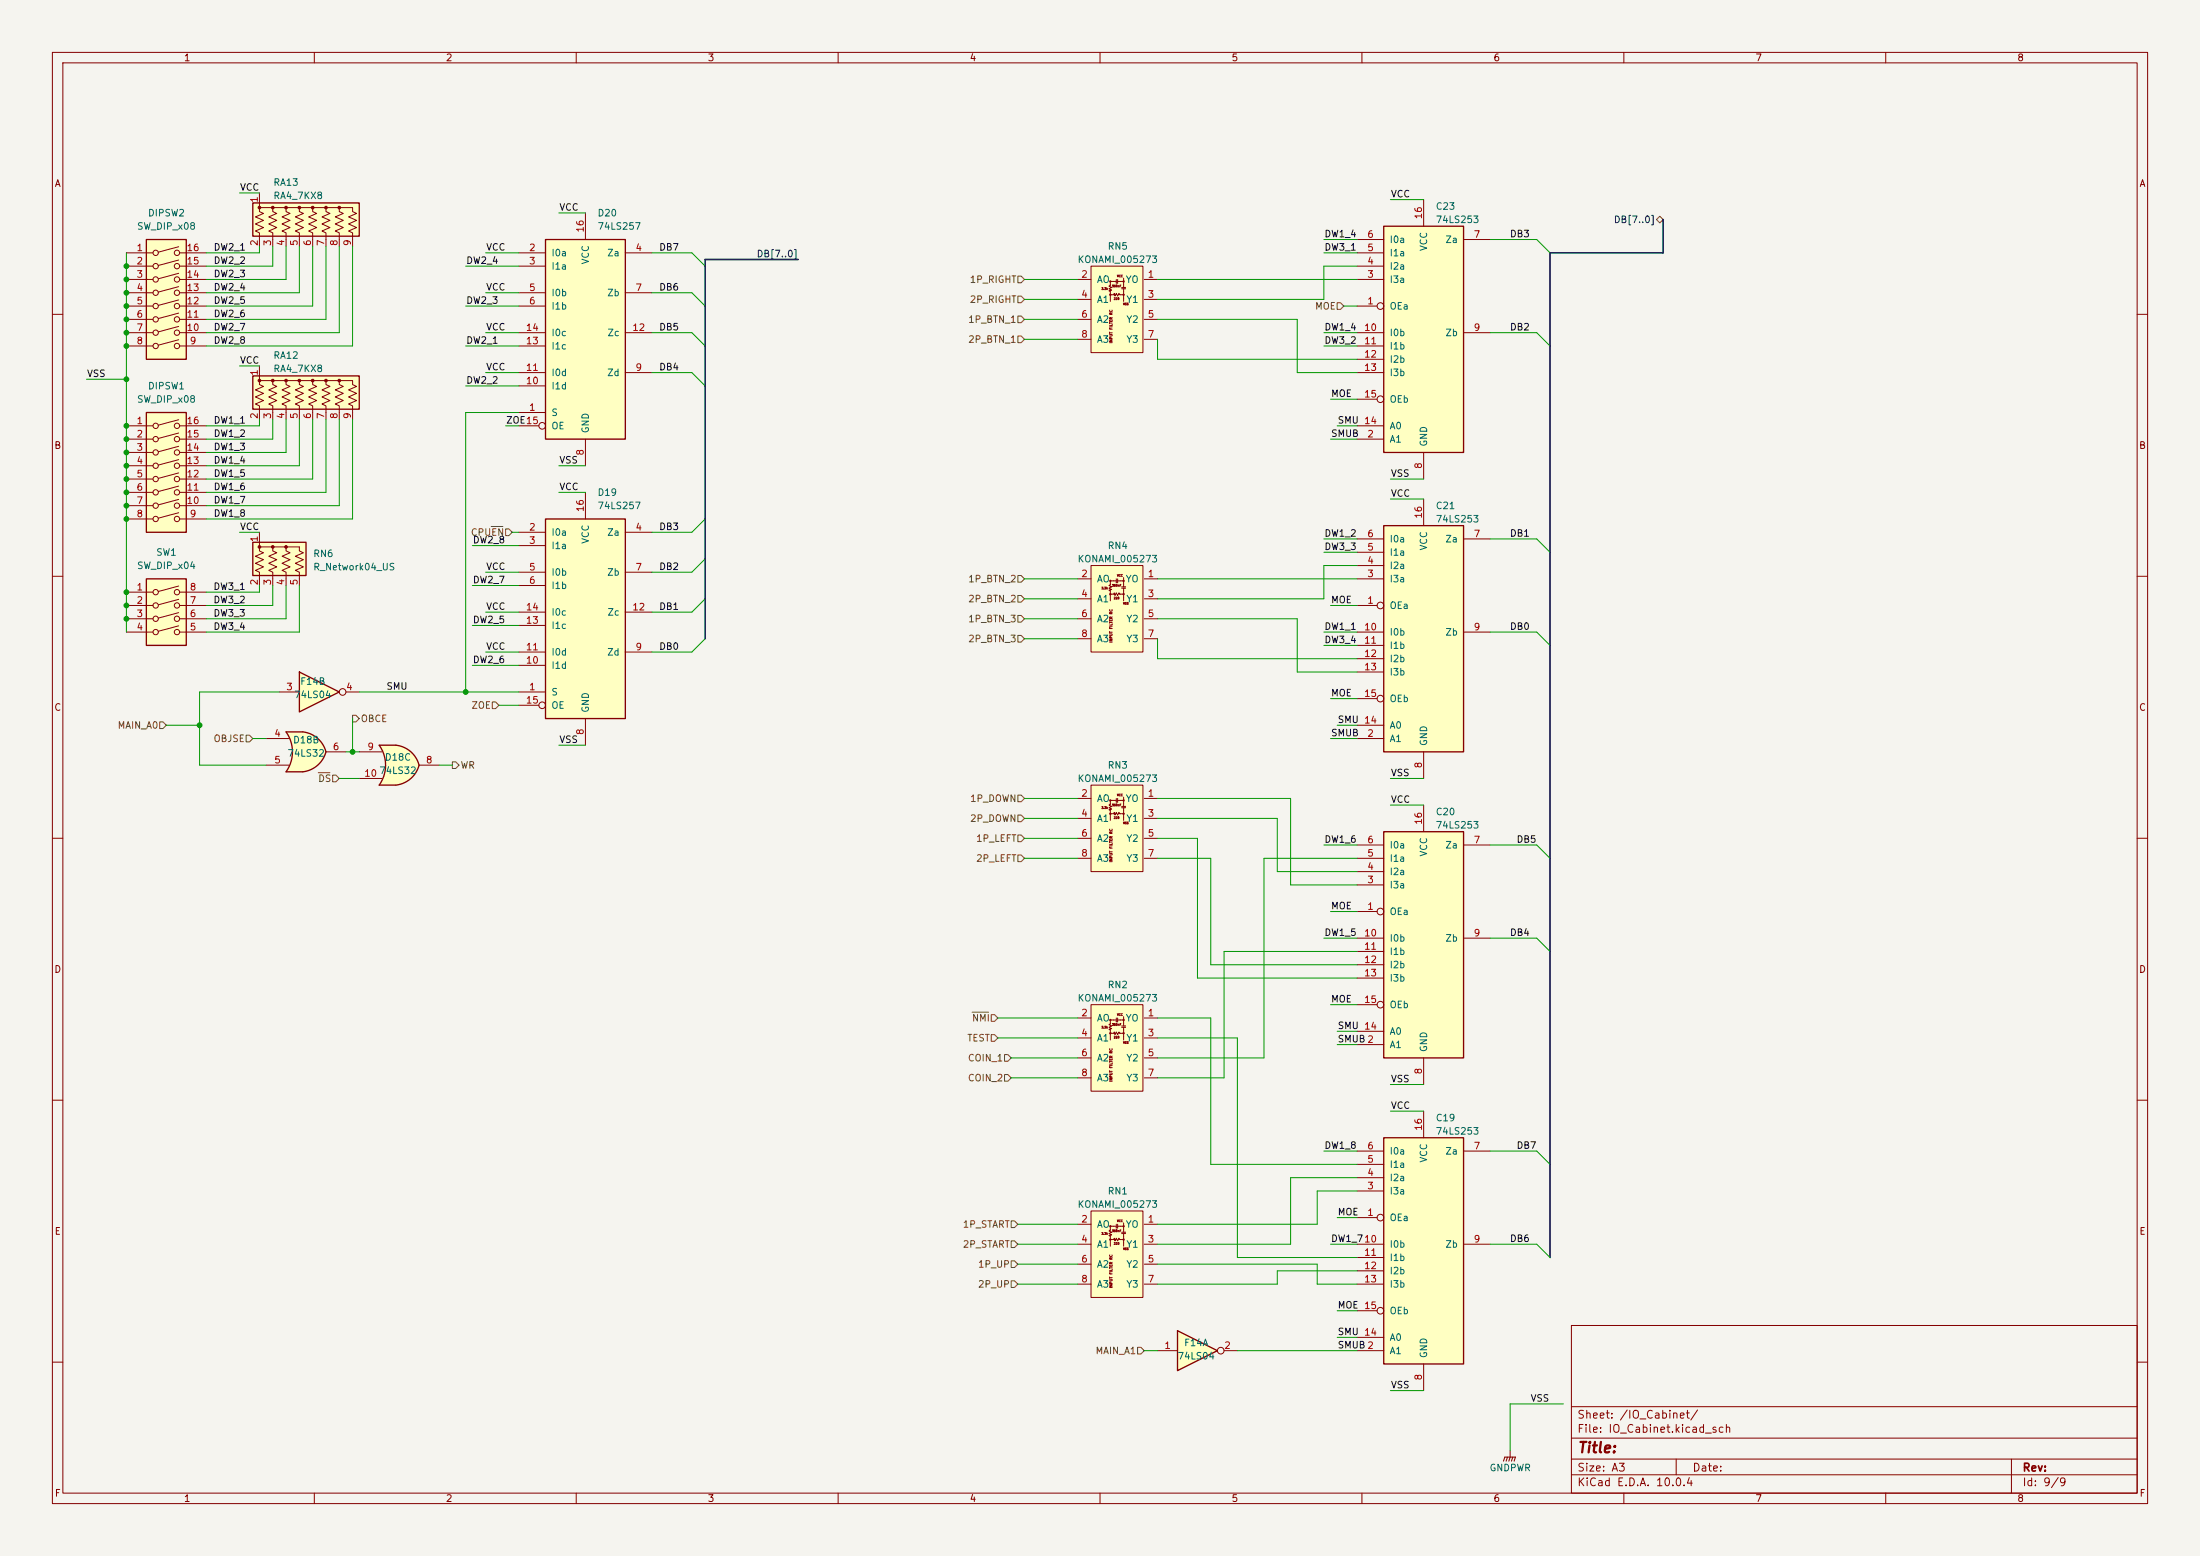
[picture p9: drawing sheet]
<svg xmlns="http://www.w3.org/2000/svg" width="420mm" height="297mm" viewBox="0 0 420 297" stroke-linecap="round" stroke-linejoin="round" font-family="sans-serif">
<path d="M0 0h420v297h-420z" fill="#f5f4ef" stroke="#f5f4ef" stroke-width=".19"/>
<g fill="none" stroke="#840000" stroke-width=".19">
<path d="M10 10h400v277h-400zM12 12h396v273h-396zM60 10v2M110 10v2M160 10v2M210 10v2M260 10v2M310 10v2M360 10v2M10 60h2M408 60h2M10 110h2"/>
<path d="M408 110h2M10 160h2M408 160h2M10 210h2M408 210h2M300 253h108v32h-108zM10 260h2M300 278.5h108M300 274.5h108M300 268.5h108M320 278.5v3M384 278.5v6.5"/>
<path d="M408 260h2M60 285v2M110 285v2M160 285v2M210 285v2M260 285v2M300 281.5h108M310 285v2M360 285v2"/>
</g>
<path d="M208.3 50.8h9.9v16.5h-9.9z" fill="#ffffc2"/>
<g fill="none" stroke="#840000" stroke-width=".19">
<path d="M205.7 53.3h2.6M205.7 57.2h2.6M208.3 50.8h9.9v16.5h-9.9zM212 56.3h.6l.1-.3 .2 .5 .2-.5 .3 .5 .2-.5 .1 .3h.8M213.1 53.7h-1.1v.8l-.3 .1 .5 .3-.5 .2 .5 .3-.5 .1 .3 .1v1.9M213.1 53.3v.8M213.4 53.7h1.1M213.4 53.3v.8M214.1 54.9h.8M214.1 55.1h.8M214.5 53.1v1.8M214.5 55.1v2.4"/>
<path d="M218.4 53.3h2.6M218.4 57.2h2.6M205.7 61h2.6M205.7 64.8h2.6M218.4 61h2.6M218.4 64.8h2.6"/>
<circle cx="212" cy="53.7" r=".13"/>
<circle cx="212" cy="56.3" r=".13"/>
<circle cx="214.5" cy="56.3" r=".13"/>
<circle cx="214.5" cy="53.7" r=".13"/>
</g>
<path d="M104.1 99.1h15.3v38.1h-15.3z" fill="#ffffc2"/>
<path d="M104.1 99.1h15.3v38.1h-15.3z" fill="none" stroke="#840000" stroke-width=".25"/>
<g fill="none" stroke="#840000" stroke-width=".19">
<path d="M111.8 94v5.1M99.1 101.6h5M99.1 104.1h5M99.1 109.2h5M99.1 111.8h5M99.1 116.8h5M99.1 119.4h5M119.4 101.6h5.1M119.4 109.2h5.1M119.4 116.8h5.1M99.1 132.1h5M99.1 124.5h5"/>
<path d="M99.1 127h5M99.1 134.6h3.8M111.8 137.2v5M119.4 124.5h5.1"/>
<circle cx="103.5" cy="134.6" r=".63"/>
</g>
<path d="M72.4 142.2h3.2M72.4 149.9h3.2" fill="none" stroke="#ffffc2" stroke-width=".19"/>
<g fill="#ffffc2" stroke="#ffffc2" stroke-width=".19">
<path d="M75 144.7l5 1.4a5.2 5.2 0 0 1-4.4 3.8z"/>
<path d="M75.6 142.2a5.1 5.1 0 0 1 4.4 3.9l-5 1.2z"/>
</g>
<path d="M72.4 142.2h3.2v7.7h-3.2a6.7 6.7 0 0 0 0-7.7z" fill="#ffffc2"/>
<path d="M75.6 142.2h-3.2a6.6 6.6 0 0 1 0 7.7h3.2M75.6 142.2a5.2 5.2 0 0 1 4.4 3.9 5.2 5.2 0 0 1-4.4 3.8" fill="none" stroke="#840000" stroke-width=".25"/>
<path d="M68.6 143.5h4.3M68.6 148.6h4.3M80 146.1h3.8" fill="none" stroke="#840000" stroke-width=".19"/>
<path d="M104.1 45.7h15.3v38.1h-15.3z" fill="#ffffc2"/>
<path d="M104.1 45.7h15.3v38.1h-15.3z" fill="none" stroke="#840000" stroke-width=".25"/>
<g fill="none" stroke="#840000" stroke-width=".19">
<path d="M99.1 48.3h5M99.1 50.8h5M99.1 55.9h5M99.1 58.4h5M111.8 40.6v5.1M119.4 48.3h5.1M119.4 55.9h5.1M99.1 78.7h5M99.1 71.1h5M99.1 73.7h5M99.1 63.5h5M99.1 66h5"/>
<path d="M119.4 71.1h5.1M119.4 63.5h5.1M99.1 81.3h3.8M111.8 83.8v5.1"/>
<circle cx="103.5" cy="81.3" r=".63"/>
</g>
<path d="M48.3 38.7h20.3v6.4h-20.3z" fill="#ffffc2"/>
<path d="M48.3 38.7h20.3v6.4h-20.3z" fill="none" stroke="#840000" stroke-width=".25"/>
<g fill="#840000" stroke="#840000" stroke-width=".19">
<circle cx="49.5" cy="39.6" r=".25"/>
<circle cx="52.1" cy="39.6" r=".25"/>
<circle cx="54.6" cy="39.6" r=".25"/>
<circle cx="57.1" cy="39.6" r=".25"/>
<circle cx="59.7" cy="39.6" r=".25"/>
<circle cx="62.2" cy="39.6" r=".25"/>
<circle cx="64.8" cy="39.6" r=".25"/>
</g>
<path d="M49.5 36.8v2.6M52.1 39.6v.8l.7 .3-1.5 .7 1.5 .7-1.5 .6 1.5 .7-1.5 .7 .8 .4v2.5M54.6 39.6v.8l.8 .3-1.6 .7 1.6 .7-1.6 .6 1.6 .7-1.6 .7 .8 .4v2.5M57.1 39.6v.8l.8 .3-1.5 .7 1.5 .7-1.5 .6 1.5 .7-1.5 .7 .7 .4v2.5M59.7 39.6v.8l.8 .3-1.6 .7 1.6 .7-1.6 .6 1.6 .7-1.6 .7 .8 .4v2.5M62.2 39.6v.8l.8 .3-1.5 .7 1.5 .7-1.5 .6 1.5 .7-1.5 .7 .7 .4v2.5M64.8 39.6v.8l.7 .3-1.5 .7 1.5 .7-1.5 .6 1.5 .7-1.5 .7 .8 .4v2.5M49.5 47v-2.5l-.7-.4 1.5-.7-1.5-.7 1.5-.6-1.5-.7 1.5-.7-.8-.3v-.8h17.8v.8l.8 .3-1.6 .7 1.6 .7-1.6 .6 1.6 .7-1.6 .7 .8 .4v2.5" fill="none" stroke="#840000" stroke-width=".19"/>
<path d="M208.3 191.8h9.9v16.5h-9.9z" fill="#ffffc2"/>
<g fill="none" stroke="#840000" stroke-width=".19">
<path d="M205.7 194.3h2.6M205.7 198.1h2.6M208.3 191.8h9.9v16.5h-9.9zM212 197.2h.6l.1-.2 .2 .5 .2-.5 .3 .5 .2-.5 .1 .2h.8M213.1 194.7h-1.1v.8l-.3 .1 .5 .2-.5 .3 .5 .2-.5 .2 .3 .1v1.9M213.1 194.3v.8M213.4 194.7h1.1M213.4 194.3v.8M214.1 195.8h.8M214.1 196.1h.8M214.5 194.1v1.7M214.5 196.1v2.4"/>
<path d="M218.4 194.3h2.6M218.4 198.1h2.6M205.7 201.9h2.6M205.7 205.7h2.6M218.4 201.9h2.6M218.4 205.7h2.6"/>
<circle cx="212" cy="197.2" r=".13"/>
<circle cx="212" cy="194.7" r=".13"/>
<circle cx="214.5" cy="194.7" r=".13"/>
<circle cx="214.5" cy="197.2" r=".13"/>
</g>
<path d="M208.3 231.1h9.9v16.5h-9.9z" fill="#ffffc2"/>
<g fill="none" stroke="#840000" stroke-width=".19">
<path d="M205.7 233.7h2.6M205.7 237.5h2.6M208.3 231.1h9.9v16.5h-9.9zM212 236.6h.6l.1-.3 .2 .6 .2-.6 .3 .6 .2-.6 .1 .3h.8M213.1 234.1h-1.1v.7l-.3 .1 .5 .3-.5 .3 .5 .2-.5 .1 .3 .2v1.9M213.1 233.7v.7M213.4 234.1h1.1M213.4 233.7v.7M214.1 235.2h.8M214.1 235.5h.8M214.5 233.4v1.8M214.5 235.5v2.4"/>
<path d="M218.4 233.7h2.6M218.4 237.5h2.6M205.7 241.3h2.6M205.7 245.1h2.6M218.4 241.3h2.6M218.4 245.1h2.6"/>
<circle cx="212" cy="236.6" r=".13"/>
<circle cx="212" cy="234.1" r=".13"/>
<circle cx="214.5" cy="236.6" r=".13"/>
<circle cx="214.5" cy="234.1" r=".13"/>
</g>
<path d="M48.3 71.8h20.3v6.3h-20.3z" fill="#ffffc2"/>
<path d="M48.3 71.8h20.3v6.3h-20.3z" fill="none" stroke="#840000" stroke-width=".25"/>
<g fill="#840000" stroke="#840000" stroke-width=".19">
<circle cx="49.5" cy="72.6" r=".25"/>
<circle cx="52.1" cy="72.6" r=".25"/>
<circle cx="54.6" cy="72.6" r=".25"/>
<circle cx="57.1" cy="72.6" r=".25"/>
<circle cx="59.7" cy="72.6" r=".25"/>
<circle cx="62.2" cy="72.6" r=".25"/>
<circle cx="64.8" cy="72.6" r=".25"/>
</g>
<path d="M49.5 69.9v2.5M52.1 72.6v.8l.7 .4-1.5 .6 1.5 .7-1.5 .7 1.5 .7-1.5 .6 .8 .4v2.5M54.6 72.6v.8l.8 .4-1.6 .6 1.6 .7-1.6 .7 1.6 .7-1.6 .6 .8 .4v2.5M57.1 72.6v.8l.8 .4-1.5 .6 1.5 .7-1.5 .7 1.5 .7-1.5 .6 .7 .4v2.5M59.7 72.6v.8l.8 .4-1.6 .6 1.6 .7-1.6 .7 1.6 .7-1.6 .6 .8 .4v2.5M62.2 72.6v.8l.8 .4-1.5 .6 1.5 .7-1.5 .7 1.5 .7-1.5 .6 .7 .4v2.5M64.8 72.6v.8l.7 .4-1.5 .6 1.5 .7-1.5 .7 1.5 .7-1.5 .6 .8 .4v2.5M49.5 80v-2.5l-.7-.4 1.5-.6-1.5-.7 1.5-.7-1.5-.7 1.5-.6-.8-.4v-.8h17.8v.8l.8 .4-1.6 .6 1.6 .7-1.6 .7 1.6 .7-1.6 .6 .8 .4v2.5" fill="none" stroke="#840000" stroke-width=".19"/>
<path d="M27.9 78.7h7.7v22.9h-7.7z" fill="#ffffc2"/>
<g fill="none" stroke="#840000" stroke-width=".19">
<path d="M24.1 81.3h5.1M24.1 83.8h5.1M24.1 86.4h5.1M24.1 88.9h5.1M24.1 91.4h5.1M24.1 94h5.1M24.1 96.5h5.1M24.1 99.1h5.1M34.1 80.1l-3.9 1.1M34.1 82.7l-3.9 1M34.1 85.2l-3.9 1M34.1 87.7l-3.9 1.1"/>
<path d="M34.1 90.3l-3.9 1M34.1 92.8l-3.9 1M34.1 95.3l-3.9 1.1M34.1 97.9l-3.9 1M34.3 81.3h5.1M34.3 83.8h5.1M34.3 86.4h5.1M34.3 88.9h5.1M34.3 91.4h5.1M34.3 94h5.1M34.3 96.5h5.1M34.3 99.1h5.1"/>
<circle cx="29.7" cy="94" r=".51"/>
<circle cx="29.7" cy="86.4" r=".51"/>
<circle cx="29.7" cy="96.5" r=".51"/>
<circle cx="29.7" cy="81.3" r=".51"/>
<circle cx="29.7" cy="91.4" r=".51"/>
<circle cx="29.7" cy="83.8" r=".51"/>
<circle cx="29.7" cy="99.1" r=".51"/>
<circle cx="29.7" cy="88.9" r=".51"/>
<circle cx="33.8" cy="88.9" r=".51"/>
<circle cx="33.8" cy="86.4" r=".51"/>
<circle cx="33.8" cy="96.5" r=".51"/>
<circle cx="33.8" cy="94" r=".51"/>
<circle cx="33.8" cy="81.3" r=".51"/>
<circle cx="33.8" cy="83.8" r=".51"/>
<circle cx="33.8" cy="91.4" r=".51"/>
<circle cx="33.8" cy="99.1" r=".51"/>
</g>
<path d="M27.9 78.7h7.7v22.9h-7.7z" fill="none" stroke="#840000" stroke-width=".25"/>
<path d="M48.3 103.5h10.1v6.4h-10.1z" fill="#ffffc2"/>
<path d="M48.3 103.5h10.1v6.4h-10.1z" fill="none" stroke="#840000" stroke-width=".25"/>
<g fill="#840000" stroke="#840000" stroke-width=".19">
<circle cx="49.5" cy="104.4" r=".25"/>
<circle cx="52.1" cy="104.4" r=".25"/>
<circle cx="54.6" cy="104.4" r=".25"/>
</g>
<path d="M49.5 111.8v-2.6l-.7-.3 1.5-.7-1.5-.7 1.5-.7-1.5-.6 1.5-.7-.8-.3v-.8h7.6v.8l.8 .3-1.5 .7 1.5 .6-1.5 .7 1.5 .7-1.5 .7 .7 .3v2.6M49.5 101.6v2.5M52.1 104.4v.8l.7 .3-1.5 .7 1.5 .6-1.5 .7 1.5 .7-1.5 .7 .8 .3v2.6M54.6 104.4v.8l.8 .3-1.6 .7 1.6 .6-1.6 .7 1.6 .7-1.6 .7 .8 .3v2.6" fill="none" stroke="#840000" stroke-width=".19"/>
<path d="M264.2 158.8h15.2v43.1h-15.2z" fill="#ffffc2"/>
<path d="M264.2 158.8h15.2v43.1h-15.2z" fill="none" stroke="#840000" stroke-width=".25"/>
<g fill="none" stroke="#840000" stroke-width=".19">
<path d="M271.8 153.7v5.1M259.1 174h3.8M259.1 168.9h5.1M259.1 166.4h5.1M259.1 163.8h5.1M259.1 161.3h5.1M259.1 179.1h5.1M279.4 161.3h5.1M279.4 179.1h5.1M259.1 199.4h5.1M259.1 181.6h5.1M259.1 184.2h5.1"/>
<path d="M259.1 186.7h5.1M259.1 196.9h5.1M259.1 191.8h3.8M271.8 201.9v5.1"/>
<circle cx="263.5" cy="174" r=".63"/>
<circle cx="263.5" cy="191.8" r=".63"/>
</g>
<path d="M224.8 254l7.6 3.8-7.6 3.8z" fill="#ffffc2"/>
<path d="M224.8 254l7.6 3.8-7.6 3.8z" fill="none" stroke="#840000" stroke-width=".25"/>
<g fill="none" stroke="#840000" stroke-width=".19">
<path d="M221 257.8h3.8M233.7 257.8h2.5"/>
<circle cx="233" cy="257.8" r=".63"/>
</g>
<path d="M27.9 110.5h7.7v12.7h-7.7z" fill="#ffffc2"/>
<g fill="none" stroke="#840000" stroke-width=".19">
<path d="M24.1 113h5.1M24.1 115.6h5.1M24.1 118.1h5.1M34.1 111.9l-3.9 1M34.1 114.4l-3.9 1M34.1 116.9l-3.9 1.1M34.1 119.5l-3.9 1M34.3 113h5.1M34.3 115.6h5.1M34.3 118.1h5.1M24.1 120.7h5.1M34.3 120.7h5.1"/>
<circle cx="29.7" cy="115.6" r=".51"/>
<circle cx="29.7" cy="113" r=".51"/>
<circle cx="29.7" cy="118.1" r=".51"/>
<circle cx="33.8" cy="115.6" r=".51"/>
<circle cx="33.8" cy="118.1" r=".51"/>
<circle cx="33.8" cy="113" r=".51"/>
<circle cx="29.7" cy="120.7" r=".51"/>
<circle cx="33.8" cy="120.7" r=".51"/>
</g>
<path d="M27.9 110.5h7.7v12.7h-7.7z" fill="none" stroke="#840000" stroke-width=".25"/>
<path d="M264.2 100.3h15.2v43.2h-15.2z" fill="#ffffc2"/>
<path d="M264.2 100.3h15.2v43.2h-15.2z" fill="none" stroke="#840000" stroke-width=".25"/>
<g fill="none" stroke="#840000" stroke-width=".19">
<path d="M271.8 95.3v5M259.1 115.6h3.8M259.1 110.5h5.1M259.1 108h5.1M259.1 105.4h5.1M259.1 102.9h5.1M279.4 102.9h5.1M259.1 120.7h5.1M259.1 123.2h5.1M259.1 125.7h5.1M259.1 128.3h5.1M259.1 138.4h5.1"/>
<path d="M259.1 133.4h3.8M279.4 120.7h5.1M259.1 141h5.1M271.8 143.5v5.1"/>
<circle cx="263.5" cy="115.6" r=".63"/>
<circle cx="263.5" cy="133.3" r=".63"/>
</g>
<path d="M57.1 128.3l7.7 3.8-7.7 3.8z" fill="#ffffc2"/>
<path d="M57.1 128.3l7.7 3.8-7.7 3.8z" fill="none" stroke="#840000" stroke-width=".25"/>
<g fill="none" stroke="#840000" stroke-width=".19">
<path d="M53.3 132.1h3.8M66 132.1h2.6"/>
<circle cx="65.4" cy="132.1" r=".63"/>
</g>
<path d="M54.6 139.7h3.2M54.6 147.3h3.2" fill="none" stroke="#ffffc2" stroke-width=".19"/>
<g fill="#ffffc2" stroke="#ffffc2" stroke-width=".19">
<path d="M57.2 142.2l5 1.3a5.2 5.2 0 0 1-4.4 3.8z"/>
<path d="M57.8 139.7a5.1 5.1 0 0 1 4.4 3.8l-4.9 1.3z"/>
</g>
<path d="M54.6 139.7h3.2v7.6h-3.2a6.7 6.7 0 0 0 0-7.6z" fill="#ffffc2"/>
<path d="M54.6 139.7h3.2a5.1 5.1 0 0 1 4.4 3.8 5.2 5.2 0 0 1-4.4 3.8h-3.2a6.6 6.6 0 0 0 0-7.6z" fill="none" stroke="#840000" stroke-width=".25"/>
<path d="M50.8 141h4.3M50.8 146.1h4.3M62.2 143.5h3.8" fill="none" stroke="#840000" stroke-width=".19"/>
<path d="M27.9 45.7h7.7v22.9h-7.7z" fill="#ffffc2"/>
<g fill="none" stroke="#840000" stroke-width=".19">
<path d="M24.1 48.3h5.1M24.1 50.8h5.1M24.1 53.3h5.1M24.1 55.9h5.1M24.1 58.4h5.1M34.1 47.1l-3.9 1M34.1 49.6l-3.9 1.1M34.1 52.2l-3.9 1M34.1 54.7l-3.9 1.1M34.1 57.3l-3.9 1M34.1 59.8l-3.9 1M34.3 48.3h5.1"/>
<path d="M34.3 50.8h5.1M34.3 53.3h5.1M34.3 55.9h5.1M34.3 58.4h5.1M24.1 61h5.1M24.1 63.5h5.1M24.1 66h5.1M34.1 62.3l-3.9 1M34.1 64.8l-3.9 1.1M34.3 61h5.1M34.3 63.5h5.1M34.3 66h5.1"/>
<circle cx="29.7" cy="50.8" r=".51"/>
<circle cx="29.7" cy="55.9" r=".51"/>
<circle cx="29.7" cy="48.3" r=".51"/>
<circle cx="29.7" cy="53.3" r=".51"/>
<circle cx="29.7" cy="58.4" r=".51"/>
<circle cx="33.8" cy="50.8" r=".51"/>
<circle cx="33.8" cy="48.3" r=".51"/>
<circle cx="33.8" cy="53.3" r=".51"/>
<circle cx="33.8" cy="58.4" r=".51"/>
<circle cx="33.8" cy="55.9" r=".51"/>
<circle cx="29.7" cy="66" r=".51"/>
<circle cx="29.7" cy="63.5" r=".51"/>
<circle cx="29.7" cy="61" r=".51"/>
<circle cx="33.8" cy="63.5" r=".51"/>
<circle cx="33.8" cy="61" r=".51"/>
<circle cx="33.8" cy="66" r=".51"/>
</g>
<path d="M27.9 45.7h7.7v22.9h-7.7z" fill="none" stroke="#840000" stroke-width=".25"/>
<path d="M264.2 43.2h15.2v43.2h-15.2z" fill="#ffffc2"/>
<path d="M264.2 43.2h15.2v43.2h-15.2z" fill="none" stroke="#840000" stroke-width=".25"/>
<g fill="none" stroke="#840000" stroke-width=".19">
<path d="M271.8 38.1v5.1M259.1 58.4h3.8M259.1 53.3h5.1M259.1 50.8h5.1M259.1 48.3h5.1M259.1 45.7h5.1M279.4 45.7h5.1M259.1 63.5h5.1M259.1 66h5.1M259.1 68.6h5.1M259.1 71.1h5.1M259.1 76.2h3.8"/>
<path d="M279.4 63.5h5.1M259.1 83.8h5.1M259.1 81.3h5.1M271.8 86.4v5"/>
<circle cx="263.5" cy="58.4" r=".63"/>
<circle cx="263.5" cy="76.2" r=".63"/>
</g>
<path d="M264.2 217.2h15.2v43.1h-15.2z" fill="#ffffc2"/>
<path d="M264.2 217.2h15.2v43.1h-15.2z" fill="none" stroke="#840000" stroke-width=".25"/>
<g fill="none" stroke="#840000" stroke-width=".19">
<path d="M259.1 219.7h5.1M271.8 212.1v5.1M279.4 219.7h5.1M259.1 232.4h3.8M259.1 227.3h5.1M259.1 224.8h5.1M259.1 222.2h5.1M259.1 237.5h5.1M279.4 237.5h5.1M259.1 257.8h5.1M259.1 240h5.1M259.1 242.6h5.1"/>
<path d="M259.1 245.1h5.1M259.1 255.3h5.1M259.1 250.2h3.8M271.8 260.3v5.1M288.3 276.9v1.2"/>
<circle cx="263.5" cy="232.4" r=".63"/>
<circle cx="263.5" cy="250.2" r=".63"/>
</g>
<path d="M287 278.9l.3-.8h2l-.2 .8M287.8 278.1l-.3 .8M288.3 278.1l-.3 .8M288.8 278.1l-.3 .8" fill="none" stroke="#840000" stroke-width=".2"/>
<path d="M208.3 149.9h9.9v16.5h-9.9z" fill="#ffffc2"/>
<g fill="none" stroke="#840000" stroke-width=".19">
<path d="M205.7 152.4h2.6M205.7 156.2h2.6M208.3 149.9h9.9v16.5h-9.9zM212 155.3h.6l.1-.2 .2 .5 .2-.5 .3 .5 .2-.5 .1 .2h.8M213.1 152.8h-1.1v.7l-.3 .2 .5 .2-.5 .3 .5 .2-.5 .2 .3 .1v1.9M213.1 152.4v.8M213.4 152.8h1.1M213.4 152.4v.8M214.1 153.9h.8M214.1 154.2h.8M214.5 152.1v1.8M214.5 154.2v2.4"/>
<path d="M218.4 152.4h2.6M218.4 156.2h2.6M205.7 160h2.6M205.7 163.8h2.6M218.4 160h2.6M218.4 163.8h2.6"/>
<circle cx="212" cy="155.3" r=".13"/>
<circle cx="212" cy="152.8" r=".13"/>
<circle cx="214.5" cy="155.3" r=".13"/>
<circle cx="214.5" cy="152.8" r=".13"/>
</g>
<path d="M208.3 108h9.9v16.5h-9.9z" fill="#ffffc2"/>
<g fill="none" stroke="#840000" stroke-width=".19">
<path d="M205.7 110.5h2.6M205.7 114.3h2.6M205.7 118.1h2.6M208.3 108h9.9v16.5h-9.9zM212 113.4h.6l.1-.2 .2 .5 .2-.5 .3 .5 .2-.5 .1 .2h.8M213.1 110.9h-1.1v.7l-.3 .2 .5 .2-.5 .3 .5 .2-.5 .1 .3 .2v1.9M213.1 110.5v.8M213.4 110.9h1.1M213.4 110.5v.8M214.1 112h.8M214.1 112.3h.8M214.5 110.2v1.8"/>
<path d="M214.5 112.3v2.4M218.4 110.5h2.6M218.4 114.3h2.6M218.4 118.1h2.6M205.7 121.9h2.6M218.4 121.9h2.6"/>
<circle cx="212" cy="110.9" r=".13"/>
<circle cx="212" cy="113.4" r=".13"/>
<circle cx="214.5" cy="110.9" r=".13"/>
<circle cx="214.5" cy="113.4" r=".13"/>
</g>
<g fill="none" stroke="#725600" stroke-width=".19">
<path d="M194.3 52.7h.6l.7 .6-.7 .7h-.6zM194.3 56.5h.6l.7 .7-.7 .6h-.6zM255.3 57.8h.6l.6 .6-.6 .7h-.6zM316.2 41.9l.7-.6 .6 .6-.6 .6zM194.3 60.3h.6l.7 .7-.7 .6h-.6zM194.3 64.1h.6l.7 .7-.7 .6h-.6zM93.8 100.5h2.2M96.5 101h.7l.6 .6-.6 .6h-.7zM194.3 109.9h.6l.7 .6-.7 .6h-.6zM194.3 117.5h.6l.7 .6-.7 .6h-.6zM194.3 113.7h.6l.7 .6-.7 .6h-.6zM30.5 137.8h.6l.6 .6-.6 .7h-.6z"/>
<path d="M67.3 136.5h.6l.7 .7-.7 .6h-.6zM94 134h.6l.6 .6-.6 .7h-.6zM194.3 121.3h.6l.7 .6-.7 .7h-.6zM47 140.3h.6l.7 .7-.7 .6h-.6zM60.8 147.5h2.2M63.5 148h.6l.7 .6-.7 .6h-.6zM86.4 145.4h.6l.6 .7-.6 .6h-.6zM194.3 155.6h.6l.7 .6-.7 .6h-.6zM194.3 159.4h.6l.7 .6-.7 .7h-.6zM194.3 151.8h.6l.7 .6-.7 .6h-.6zM194.3 163.2h.6l.7 .6-.7 .7h-.6zM185.6 193.2h3.1"/>
<path d="M189.2 197.5h.7l.6 .6-.6 .7h-.7zM189.2 193.7h.7l.6 .6-.6 .6h-.7zM191.8 201.3h.6l.6 .6-.6 .7h-.6zM191.8 205.1h.6l.6 .6-.6 .7h-.6zM193 233h.7l.6 .7-.6 .6h-.7zM193 236.9h.7l.6 .6-.6 .6h-.7zM193 244.5h.7l.6 .6-.6 .6h-.7zM193 240.7h.7l.6 .6-.6 .6h-.7zM217.2 257.2h.6l.6 .6-.6 .6h-.6z"/>
</g>
<path d="M152.4 49.5h-17.8v72.4M317.5 41.9v6.4h-21.6v191.7" fill="none" stroke="#000084" stroke-width=".3"/>
<g fill="none" stroke="#009600" stroke-width=".19">
<path d="M45.7 36.8h3.8M265.4 38.1h6.4M24.1 48.3v72.4M49.5 47v1.3h-10.1M52.1 47v3.8h-12.7M54.6 47v6.3h-15.2M57.1 47v8.9h-17.7M59.7 47v11.4h-20.3M62.2 47v14h-22.8M64.8 47v16.5h-25.4M67.3 47v19h-27.9M88.9 58.4h10.2"/>
<path d="M88.9 50.8h10.2M92.7 48.3h6.4M92.7 55.9h6.4M106.7 40.6h5.1M124.5 48.3h7.6l2.5 2.5M124.5 55.9h7.6l2.5 2.5M195.6 53.3h10.1M195.6 57.2h10.1M221 53.3h38.1M252.7 48.3h6.4M252.7 45.7h6.4M256.5 58.4h2.6"/>
<path d="M259.1 50.8h-6.4v6.4h-31.7M284.5 45.7h8.9l2.5 2.6M16.5 72.4h7.6M45.7 69.9h3.8M88.9 73.7h10.2M88.9 66h10.2M92.7 71.1h6.4M92.7 63.5h6.4M99.1 78.7h-10.2v53.4M124.5 71.1h7.6l2.5 2.6M124.5 63.5h7.6l2.5 2.5M195.6 61h10.1"/>
<path d="M195.6 64.8h10.1M221 61h26.6v10.1h11.5M221 64.8v3.8h38.1M252.7 66h6.4M252.7 63.5h6.4M254 76.2h5.1M284.5 63.5h8.9l2.5 2.5M49.5 80v1.3h-10.1M52.1 80v3.8h-12.7M54.6 80v6.4h-15.2M57.1 80v8.9h-17.7M59.7 80v11.4h-20.3"/>
<path d="M62.2 80v14h-22.8M64.8 80v16.5h-25.4M67.3 80v19.1h-27.9M96.5 81.3h2.6M106.7 94h5.1M106.7 88.9h5.1M134.6 99.1l-2.5 2.5h-7.6M254 83.8h5.1M255.3 81.3h3.8M265.4 91.4h6.4M265.4 95.3h6.4M45.7 101.6h3.8"/>
<path d="M49.5 111.8v1.2h-10.1M52.1 111.8v3.8h-12.7M54.6 111.8v6.3h-15.2M57.1 111.8v8.9h-17.7M90.2 104.1h8.9M90.2 111.8h8.9M90.2 119.4h8.9M92.7 116.8h6.4M92.7 109.2h6.4M97.8 101.6h1.3M134.6 114.3l-2.5 2.5h-7.6M134.6 106.7l-2.5 2.5h-7.6"/>
<path d="M195.6 110.5h10.1M195.6 114.3h10.1M195.6 118.1h10.1M221 110.5h38.1M221 118.1h26.6v10.2h11.5M252.7 102.9h6.4M252.7 105.4h6.4M254 115.6h5.1M259.1 108h-6.4v6.3h-31.7M284.5 102.9h8.9l2.5 2.5M31.7 138.4h6.4M53.3 132.1h-15.2v14h12.7"/>
<path d="M67.3 137.2v6.3M68.6 132.1h30.5M90.2 127h8.9M92.7 124.5h6.4M95.2 134.6h3.9M134.6 121.9l-2.5 2.6h-7.6M195.6 121.9h10.1M221 121.9v3.8h38.1M252.7 120.7h6.4M252.7 123.2h6.4M254 133.4h5.1M255.3 138.4h3.8"/>
<path d="M284.5 120.7h8.9l2.5 2.5M48.3 141h2.5M64.8 148.6h3.8M66 143.5h2.6M83.8 146.1h2.6M106.7 142.2h5.1M195.6 152.4h10.1M195.6 156.2h10.1M221 152.4h25.4v16.5h12.7M221 156.2h22.8v10.2h15.3M254 141h5.1M265.4 148.6h6.4"/>
<path d="M265.4 153.7h6.4M195.6 163.8h10.1M195.6 160h10.1M221 163.8h10.1v20.4h28M221 160h7.6v26.7h30.5M252.7 161.3h6.4M252.7 179.1h6.4M254 174h5.1M259.1 163.8h-17.8v38.1h-20.3M284.5 161.3h8.9l2.5 2.5M284.5 179.1h8.9l2.5 2.5M190.5 194.3h15.2"/>
<path d="M190.5 198.1h15.2M221 194.3h10.1v27.9h28M221 198.1h15.2v41.9h22.9M254 191.8h5.1M255.3 199.4h3.8M255.3 196.9h3.8M259.1 181.6h-25.4v24.1h-12.7M193 205.7h12.7M193 201.9h12.7M252.7 219.7h6.4M265.4 212.1h6.4M265.4 207h6.4"/>
<path d="M284.5 219.7h8.9l2.5 2.5M194.3 237.5h11.4M194.3 233.7h11.4M254 237.5h5.1M255.3 232.4h3.8M259.1 224.8h-12.7v12.7h-25.4M259.1 227.3h-7.6v6.4h-30.5M284.5 237.5h8.9l2.5 2.5M194.3 245.1h11.4M194.3 241.3h11.4M218.4 257.8h2.6M221 241.3h30.5v3.8h7.6"/>
<path d="M236.2 257.8h22.9M255.3 250.2h3.8M255.3 255.3h3.8M259.1 242.6h-15.3v2.5h-22.8M265.4 265.4h6.4M298.4 268h-10.1v8.9"/>
</g>
<g fill="#009600" stroke="#009600" stroke-width=".19">
<circle cx="24.1" cy="113" r=".46"/>
<circle cx="24.1" cy="99.1" r=".46"/>
<circle cx="24.1" cy="91.4" r=".46"/>
<circle cx="24.1" cy="94" r=".46"/>
<circle cx="24.1" cy="88.9" r=".46"/>
<circle cx="24.1" cy="96.5" r=".46"/>
<circle cx="24.1" cy="86.4" r=".46"/>
<circle cx="24.1" cy="83.8" r=".46"/>
<circle cx="24.1" cy="63.5" r=".46"/>
<circle cx="24.1" cy="81.3" r=".46"/>
<circle cx="24.1" cy="72.4" r=".46"/>
<circle cx="24.1" cy="66" r=".46"/>
<circle cx="24.1" cy="58.4" r=".46"/>
<circle cx="24.1" cy="53.3" r=".46"/>
<circle cx="24.1" cy="50.8" r=".46"/>
<circle cx="24.1" cy="55.9" r=".46"/>
<circle cx="24.1" cy="61" r=".46"/>
<circle cx="38.1" cy="138.4" r=".46"/>
<circle cx="24.1" cy="115.6" r=".46"/>
<circle cx="24.1" cy="118.1" r=".46"/>
<circle cx="67.3" cy="143.5" r=".46"/>
<circle cx="88.9" cy="132.1" r=".46"/>
</g>
<text font-size="2" fill="#840000" x="301" y="277.8">Title:</text>
<g font-size="1.5" fill="#840000">
<text x="301" y="273.8">File: IO_Cabinet.kicad_sch</text>
<text x="301" y="271.1">Sheet: /IO_Cabinet/</text>
<text x="301" y="281.2">Size: A3</text>
<text x="323" y="281.2">Date:</text>
<text x="386" y="281.2">Rev:</text>
<text x="301" y="284">KiCad E.D.A. 10.0.4</text>
<text x="386" y="284">Id: 9/9</text>
</g>
<g font-size="1.3" fill="#840000">
<text x="35" y="12">1</text>
<text x="85" y="12">2</text>
<text x="135" y="12">3</text>
<text x="185" y="12">4</text>
<text x="235" y="12">5</text>
<text x="285" y="12">6</text>
<text x="335" y="12">7</text>
<text x="385" y="12">8</text>
<text x="10.3" y="36">A</text>
<text x="408.3" y="36">A</text>
<text x="10.3" y="86">B</text>
<text x="408.2" y="86">B</text>
<text x="10.3" y="136">C</text>
<text x="408.2" y="136">C</text>
<text x="10.3" y="186">D</text>
<text x="408.2" y="186">D</text>
<text x="10.3" y="236">E</text>
<text x="408.3" y="236">E</text>
<text x="10.3" y="286">F</text>
<text x="35" y="287">1</text>
<text x="85" y="287">2</text>
<text x="135" y="287">3</text>
<text x="185" y="287">4</text>
<text x="235" y="287">5</text>
<text x="285" y="287">6</text>
<text x="335" y="287">7</text>
<text x="385" y="287">8</text>
<text x="408.3" y="286">F</text>
</g>
<g font-size="1.3" fill="#006464">
<text x="52.1" y="35.8">RA13</text>
<text x="28.1" y="41.6">DIPSW2</text>
<text x="52.1" y="38.3">RA4_7KX8</text>
<text x="114" y="41.6">D20</text>
<text x="274" y="40.3">C23</text>
<text x="26.1" y="44.2">SW_DIP_x08</text>
<text x="114" y="44.2">74LS257</text>
<text x="211.4" y="48">RN5</text>
<text x="265.2" y="46.7">I0a</text>
<text x="274" y="42.9">74LS253</text>
<text x="275.8" y="46.7">Za</text>
<text x="105.2" y="49.2">I0a</text>
<text x="105.2" y="51.8">I1a</text>
<text x="112.7" y="50.6" transform="rotate(-90 112.7 50.6)">VCC</text>
<text x="115.8" y="49.2">Za</text>
<text x="205.6" y="50.5">KONAMI_005273</text>
<text x="265.2" y="51.8">I2a</text>
<text x="265.2" y="49.2">I1a</text>
<text x="272.8" y="48" transform="rotate(-90 272.8 48)">VCC</text>
<text x="105.2" y="56.9">I0b</text>
<text x="105.2" y="59.4">I1b</text>
<text x="115.8" y="56.9">Zb</text>
<text x="209.3" y="54.3">AO</text>
<text x="209.3" y="58.1">A1</text>
<text x="214.8" y="54.3">YO</text>
<text x="214.9" y="58.1">Y1</text>
<text x="265.2" y="59.4">OEa</text>
<text x="265.2" y="54.3">I3a</text>
<text x="105.2" y="64.5">I0c</text>
<text x="115.9" y="64.5">Zc</text>
<text x="209.3" y="61.9">A2</text>
<text x="209.3" y="65.7">A3</text>
<text x="214.9" y="61.9">Y2</text>
<text x="214.9" y="65.7">Y3</text>
<text x="265.2" y="64.5">I0b</text>
<text x="275.8" y="64.5">Zb</text>
<text x="52.1" y="68.8">RA12</text>
<text x="52.1" y="71.3">RA4_7KX8</text>
<text x="105.2" y="67">I1c</text>
<text x="265.2" y="67">I1b</text>
<text x="265.2" y="69.6">I2b</text>
<text x="26.1" y="77.2">SW_DIP_x08</text>
<text x="28.1" y="74.6">DIPSW1</text>
<text x="105.2" y="74.6">I1d</text>
<text x="105.2" y="72.1">I0d</text>
<text x="115.8" y="72.1">Zd</text>
<text x="265.2" y="72.1">I3b</text>
<text x="265.2" y="77.2">OEb</text>
<text x="105.2" y="79.7">S</text>
<text x="105.2" y="82.3">OE</text>
<text x="112.7" y="82.8" transform="rotate(-90 112.7 82.8)">GND</text>
<text x="265.2" y="82.3">A0</text>
<text x="265.2" y="84.8">A1</text>
<text x="272.8" y="85.3" transform="rotate(-90 272.8 85.3)">GND</text>
<text x="114" y="95">D19</text>
<text x="114" y="97.5">74LS257</text>
<text x="274" y="100">74LS253</text>
<text x="274" y="97.5">C21</text>
<text x="29.7" y="106.4">SW1</text>
<text x="59.7" y="106.6">RN6</text>
<text x="105.2" y="102.6">I0a</text>
<text x="105.2" y="105.1">I1a</text>
<text x="112.7" y="103.9" transform="rotate(-90 112.7 103.9)">VCC</text>
<text x="115.8" y="102.6">Za</text>
<text x="205.6" y="107.7">KONAMI_005273</text>
<text x="211.4" y="105.1">RN4</text>
<text x="265.2" y="106.4">I1a</text>
<text x="265.2" y="103.8">I0a</text>
<text x="272.8" y="105.2" transform="rotate(-90 272.8 105.2)">VCC</text>
<text x="275.8" y="103.8">Za</text>
<text x="26.1" y="108.9">SW_DIP_x04</text>
<text x="59.7" y="109.2">R_Network04_US</text>
<text x="105.2" y="110.2">I0b</text>
<text x="105.2" y="112.7">I1b</text>
<text x="115.8" y="110.2">Zb</text>
<text x="209.3" y="111.5">AO</text>
<text x="214.8" y="111.5">YO</text>
<text x="265.2" y="111.5">I3a</text>
<text x="265.2" y="108.9">I2a</text>
<text x="105.2" y="117.8">I0c</text>
<text x="115.9" y="117.8">Zc</text>
<text x="209.3" y="115.3">A1</text>
<text x="209.3" y="119.1">A2</text>
<text x="214.9" y="115.3">Y1</text>
<text x="214.9" y="119.1">Y2</text>
<text x="265.2" y="116.5">OEa</text>
<text x="105.2" y="125.4">I0d</text>
<text x="105.2" y="120.4">I1c</text>
<text x="115.8" y="125.4">Zd</text>
<text x="209.3" y="122.9">A3</text>
<text x="214.9" y="122.9">Y3</text>
<text x="265.2" y="121.6">I0b</text>
<text x="265.2" y="124.2">I1b</text>
<text x="275.8" y="121.6">Zb</text>
<text x="57.2" y="131">F14B</text>
<text x="105.2" y="128">I1d</text>
<text x="265.2" y="126.7">I2b</text>
<text x="265.2" y="129.2">I3b</text>
<text x="56.1" y="133.6">74LS04</text>
<text x="105.2" y="133.1">S</text>
<text x="105.2" y="135.6">OE</text>
<text x="112.7" y="136.1" transform="rotate(-90 112.7 136.1)">GND</text>
<text x="265.2" y="134.3">OEb</text>
<text x="55.8" y="142.2">D18B</text>
<text x="265.2" y="141.9">A1</text>
<text x="265.2" y="139.4">A0</text>
<text x="272.8" y="142.5" transform="rotate(-90 272.8 142.5)">GND</text>
<text x="54.8" y="144.7">74LS32</text>
<text x="72.3" y="148">74LS32</text>
<text x="73.4" y="145.5">D18C</text>
<text x="205.6" y="149.6">KONAMI_005273</text>
<text x="211.4" y="147">RN3</text>
<text x="209.3" y="153.4">AO</text>
<text x="214.8" y="153.4">YO</text>
<text x="274" y="155.9">C20</text>
<text x="209.3" y="157.2">A1</text>
<text x="209.3" y="161">A2</text>
<text x="214.9" y="157.2">Y1</text>
<text x="214.9" y="161">Y2</text>
<text x="274" y="158.5">74LS253</text>
<text x="209.3" y="164.8">A3</text>
<text x="214.9" y="164.8">Y3</text>
<text x="265.2" y="167.3">I2a</text>
<text x="265.2" y="164.8">I1a</text>
<text x="265.2" y="162.3">I0a</text>
<text x="272.8" y="163.6" transform="rotate(-90 272.8 163.6)">VCC</text>
<text x="275.8" y="162.3">Za</text>
<text x="265.2" y="169.9">I3a</text>
<text x="265.2" y="175">OEa</text>
<text x="265.2" y="180">I0b</text>
<text x="265.2" y="182.6">I1b</text>
<text x="265.2" y="185.1">I2b</text>
<text x="275.8" y="180">Zb</text>
<text x="205.6" y="191.5">KONAMI_005273</text>
<text x="211.4" y="188.9">RN2</text>
<text x="265.2" y="187.7">I3b</text>
<text x="209.3" y="195.3">AO</text>
<text x="214.8" y="195.3">YO</text>
<text x="265.2" y="197.8">A0</text>
<text x="265.2" y="192.7">OEb</text>
<text x="209.3" y="199.1">A1</text>
<text x="209.3" y="202.9">A2</text>
<text x="214.9" y="199.1">Y1</text>
<text x="214.9" y="202.9">Y2</text>
<text x="265.2" y="200.4">A1</text>
<text x="272.8" y="200.9" transform="rotate(-90 272.8 200.9)">GND</text>
<text x="209.3" y="206.7">A3</text>
<text x="214.9" y="206.7">Y3</text>
<text x="274" y="214.3">C19</text>
<text x="265.2" y="220.7">I0a</text>
<text x="274" y="216.9">74LS253</text>
<text x="275.8" y="220.7">Za</text>
<text x="265.2" y="225.8">I2a</text>
<text x="265.2" y="223.2">I1a</text>
<text x="272.8" y="222" transform="rotate(-90 272.8 222)">VCC</text>
<text x="205.6" y="230.8">KONAMI_005273</text>
<text x="211.4" y="228.3">RN1</text>
<text x="265.2" y="233.4">OEa</text>
<text x="265.2" y="228.3">I3a</text>
<text x="209.3" y="234.7">AO</text>
<text x="209.3" y="238.5">A1</text>
<text x="214.8" y="234.7">YO</text>
<text x="214.9" y="238.5">Y1</text>
<text x="265.2" y="238.5">I0b</text>
<text x="275.8" y="238.5">Zb</text>
<text x="209.3" y="242.3">A2</text>
<text x="214.9" y="242.3">Y2</text>
<text x="265.2" y="241">I1b</text>
<text x="265.2" y="243.5">I2b</text>
<text x="209.3" y="246.1">A3</text>
<text x="214.9" y="246.1">Y3</text>
<text x="265.2" y="246.1">I3b</text>
<text x="265.2" y="251.2">OEb</text>
<text x="225.9" y="257.3">F14A</text>
<text x="265.2" y="256.2">A0</text>
<text x="224.7" y="259.8">74LS04</text>
<text x="265.2" y="258.8">A1</text>
<text x="272.8" y="259.3" transform="rotate(-90 272.8 259.3)">GND</text>
<text x="284.3" y="281.1">GNDPWR</text>
</g>
<g font-size="1.3" fill="#0f0f0f">
<text x="45.7" y="36.7">VCC</text>
<text x="106.7" y="40.5">VCC</text>
<text x="265.4" y="38">VCC</text>
<text x="252.7" y="45.6">DW1_4</text>
<text x="288.1" y="45.6">DB3</text>
<text x="40.7" y="48.1">DW2_1</text>
<text x="40.7" y="50.7">DW2_2</text>
<text x="40.7" y="53.2">DW2_3</text>
<text x="88.9" y="50.7">DW2_4</text>
<text x="92.7" y="48.1">VCC</text>
<text x="125.7" y="48.1">DB7</text>
<text x="252.7" y="48.1">DW3_1</text>
<text x="40.7" y="55.8">DW2_4</text>
<text x="40.7" y="58.3">DW2_5</text>
<text x="88.9" y="58.3">DW2_3</text>
<text x="92.7" y="55.8">VCC</text>
<text x="125.7" y="55.8">DB6</text>
<text x="40.7" y="60.8">DW2_6</text>
<text x="40.7" y="65.9">DW2_8</text>
<text x="40.7" y="63.4">DW2_7</text>
<text x="88.9" y="65.9">DW2_1</text>
<text x="92.7" y="63.4">VCC</text>
<text x="125.7" y="63.4">DB5</text>
<text x="252.7" y="65.9">DW3_2</text>
<text x="252.7" y="63.4">DW1_4</text>
<text x="288.1" y="63.4">DB2</text>
<text x="45.7" y="69.7">VCC</text>
<text x="92.7" y="71">VCC</text>
<text x="125.7" y="71">DB4</text>
<text x="16.5" y="72.3">VSS</text>
<text x="88.9" y="73.5">DW2_2</text>
<text x="254" y="76.1">MOE</text>
<text x="40.7" y="83.7">DW1_2</text>
<text x="40.7" y="81.2">DW1_1</text>
<text x="96.5" y="81.2">ZOE15</text>
<text x="254" y="83.7">SMUB</text>
<text x="255.3" y="81.2">SMU 14</text>
<text x="40.7" y="86.2">DW1_3</text>
<text x="40.7" y="88.8">DW1_4</text>
<text x="106.7" y="88.8">VSS</text>
<text x="40.7" y="91.3">DW1_5</text>
<text x="40.7" y="93.9">DW1_6</text>
<text x="106.7" y="93.9">VCC</text>
<text x="265.4" y="95.1">VCC</text>
<text x="265.4" y="91.3">VSS</text>
<text x="40.7" y="96.4">DW1_7</text>
<text x="40.7" y="98.9">DW1_8</text>
<text x="45.7" y="101.5">VCC</text>
<text x="125.7" y="101.5">DB3</text>
<text x="90.2" y="104">DW2_8</text>
<text x="252.7" y="102.7">DW1_2</text>
<text x="252.7" y="105.3">DW3_3</text>
<text x="288.1" y="102.7">DB1</text>
<text x="40.6" y="112.9">DW3_1</text>
<text x="90.2" y="111.6">DW2_7</text>
<text x="92.7" y="109.1">VCC</text>
<text x="125.7" y="109.1">DB2</text>
<text x="40.6" y="115.4">DW3_2</text>
<text x="40.6" y="118">DW3_3</text>
<text x="90.2" y="119.3">DW2_5</text>
<text x="92.7" y="116.7">VCC</text>
<text x="125.7" y="116.7">DB1</text>
<text x="254" y="115.4">MOE</text>
<text x="40.6" y="120.5">DW3_4</text>
<text x="92.7" y="124.3">VCC</text>
<text x="125.7" y="124.3">DB0</text>
<text x="252.7" y="120.5">DW1_1</text>
<text x="252.7" y="123.1">DW3_4</text>
<text x="288.1" y="120.5">DB0</text>
<text x="73.7" y="132">SMU</text>
<text x="90.2" y="126.9">DW2_6</text>
<text x="254" y="133.2">MOE</text>
<text x="106.7" y="142.1">VSS</text>
<text x="254" y="140.8">SMUB</text>
<text x="255.3" y="138.3">SMU 14</text>
<text x="265.4" y="148.5">VSS</text>
<text x="265.4" y="153.5">VCC</text>
<text x="252.7" y="161.2">DW1_6</text>
<text x="289.4" y="161.2">DB5</text>
<text x="254" y="173.9">MOE</text>
<text x="252.7" y="178.9">DW1_5</text>
<text x="288.1" y="178.9">DB4</text>
<text x="254" y="191.6">MOE</text>
<text x="255.3" y="196.7">SMU 14</text>
<text x="255.3" y="199.3">SMUB2</text>
<text x="265.4" y="206.9">VSS</text>
<text x="265.4" y="212">VCC</text>
<text x="252.7" y="219.6">DW1_8</text>
<text x="289.4" y="219.6">DB7</text>
<text x="255.3" y="232.3">MOE</text>
<text x="254" y="237.4">DW1_710</text>
<text x="288.1" y="237.4">DB6</text>
<text x="255.3" y="250.1">MOE</text>
<text x="255.3" y="257.7">SMUB2</text>
<text x="255.3" y="255.1">SMU 14</text>
<text x="265.4" y="265.3">VSS</text>
<text x="292.1" y="267.8">VSS</text>
</g>
<g font-size="1.3" fill="#a90000">
<text x="49.5" y="38.8" transform="rotate(-90 49.5 38.8)">1</text>
<text x="271.8" y="42" transform="rotate(-90 271.8 42)">16</text>
<text x="49.5" y="47.1" transform="rotate(-90 49.5 47.1)">2</text>
<text x="52" y="47.1" transform="rotate(-90 52 47.1)">3</text>
<text x="54.6" y="47.1" transform="rotate(-90 54.6 47.1)">4</text>
<text x="57.1" y="47.1" transform="rotate(-90 57.1 47.1)">5</text>
<text x="59.7" y="47.1" transform="rotate(-90 59.7 47.1)">6</text>
<text x="62.2" y="47.1" transform="rotate(-90 62.2 47.1)">7</text>
<text x="64.7" y="47.1" transform="rotate(-90 64.7 47.1)">8</text>
<text x="67.3" y="47.1" transform="rotate(-90 67.3 47.1)">9</text>
<text x="111.7" y="44.5" transform="rotate(-90 111.7 44.5)">16</text>
<text x="260.9" y="45.7">6</text>
<text x="281.2" y="45.7">7</text>
<text x="26" y="48.2">1</text>
<text x="26" y="50.8">2</text>
<text x="26" y="53.3">3</text>
<text x="35.5" y="53.3">14</text>
<text x="35.5" y="50.8">15</text>
<text x="35.5" y="48.2">16</text>
<text x="100.9" y="48.2">2</text>
<text x="100.9" y="50.8">3</text>
<text x="121.2" y="48.2">4</text>
<text x="206.3" y="53.3">2</text>
<text x="219" y="53.3">1</text>
<text x="260.9" y="53.3">3</text>
<text x="260.9" y="50.8">4</text>
<text x="260.9" y="48.2">5</text>
<text x="26" y="55.9">4</text>
<text x="26" y="58.4">5</text>
<text x="35.5" y="58.4">12</text>
<text x="35.5" y="55.9">13</text>
<text x="100.9" y="55.9">5</text>
<text x="100.9" y="58.4">6</text>
<text x="121.2" y="55.9">7</text>
<text x="206.3" y="57.1">4</text>
<text x="219" y="57.1">3</text>
<text x="260.9" y="58.4">1</text>
<text x="26" y="60.9">6</text>
<text x="26" y="63.5">7</text>
<text x="35.5" y="63.5">10</text>
<text x="35.5" y="60.9">11</text>
<text x="100.3" y="63.5">14</text>
<text x="120.6" y="63.5">12</text>
<text x="206.3" y="60.9">6</text>
<text x="206.3" y="64.7">8</text>
<text x="219" y="60.9">5</text>
<text x="219" y="64.7">7</text>
<text x="260.3" y="63.5">10</text>
<text x="281.2" y="63.5">9</text>
<text x="26" y="66">8</text>
<text x="36.1" y="66">9</text>
<text x="49.5" y="71.8" transform="rotate(-90 49.5 71.8)">1</text>
<text x="100.3" y="71.1">11</text>
<text x="100.3" y="66">13</text>
<text x="121.2" y="71.1">9</text>
<text x="260.3" y="66">11</text>
<text x="260.3" y="68.6">12</text>
<text x="260.3" y="71.1">13</text>
<text x="100.3" y="73.6">10</text>
<text x="260.3" y="76.2">15</text>
<text x="26" y="81.3">1</text>
<text x="26" y="83.8">2</text>
<text x="35.5" y="83.8">15</text>
<text x="35.5" y="81.3">16</text>
<text x="49.5" y="80.1" transform="rotate(-90 49.5 80.1)">2</text>
<text x="52" y="80.1" transform="rotate(-90 52 80.1)">3</text>
<text x="54.6" y="80.1" transform="rotate(-90 54.6 80.1)">4</text>
<text x="57.1" y="80.1" transform="rotate(-90 57.1 80.1)">5</text>
<text x="59.7" y="80.1" transform="rotate(-90 59.7 80.1)">6</text>
<text x="62.2" y="80.1" transform="rotate(-90 62.2 80.1)">7</text>
<text x="64.7" y="80.1" transform="rotate(-90 64.7 80.1)">8</text>
<text x="67.3" y="80.1" transform="rotate(-90 67.3 80.1)">9</text>
<text x="100.9" y="78.7">1</text>
<text x="260.9" y="83.8">2</text>
<text x="26" y="86.3">3</text>
<text x="26" y="88.9">4</text>
<text x="35.5" y="88.9">13</text>
<text x="35.5" y="86.3">14</text>
<text x="111.7" y="87.1" transform="rotate(-90 111.7 87.1)">8</text>
<text x="271.8" y="89.6" transform="rotate(-90 271.8 89.6)">8</text>
<text x="26" y="91.4">5</text>
<text x="26" y="94">6</text>
<text x="35.5" y="94">11</text>
<text x="35.5" y="91.4">12</text>
<text x="26" y="96.5">7</text>
<text x="26" y="99">8</text>
<text x="35.5" y="96.5">10</text>
<text x="36.1" y="99">9</text>
<text x="100.9" y="101.6">2</text>
<text x="111.7" y="97.8" transform="rotate(-90 111.7 97.8)">16</text>
<text x="121.2" y="101.6">4</text>
<text x="271.8" y="99.1" transform="rotate(-90 271.8 99.1)">16</text>
<text x="49.5" y="103.6" transform="rotate(-90 49.5 103.6)">1</text>
<text x="100.9" y="104.1">3</text>
<text x="260.9" y="107.9">4</text>
<text x="260.9" y="105.4">5</text>
<text x="260.9" y="102.8">6</text>
<text x="281.2" y="102.8">7</text>
<text x="26" y="113">1</text>
<text x="36.1" y="113">8</text>
<text x="49.5" y="111.8" transform="rotate(-90 49.5 111.8)">2</text>
<text x="52" y="111.8" transform="rotate(-90 52 111.8)">3</text>
<text x="54.6" y="111.8" transform="rotate(-90 54.6 111.8)">4</text>
<text x="57.1" y="111.8" transform="rotate(-90 57.1 111.8)">5</text>
<text x="100.9" y="109.2">5</text>
<text x="100.9" y="111.7">6</text>
<text x="121.2" y="109.2">7</text>
<text x="206.3" y="110.5">2</text>
<text x="219" y="110.5">1</text>
<text x="260.9" y="110.5">3</text>
<text x="26" y="115.5">2</text>
<text x="26" y="118.1">3</text>
<text x="36.1" y="118.1">6</text>
<text x="36.1" y="115.5">7</text>
<text x="100.3" y="119.4">13</text>
<text x="100.3" y="116.8">14</text>
<text x="120.6" y="116.8">12</text>
<text x="206.3" y="114.3">4</text>
<text x="206.3" y="118.1">6</text>
<text x="219" y="114.3">3</text>
<text x="219" y="118.1">5</text>
<text x="260.9" y="115.5">1</text>
<text x="26" y="120.6">4</text>
<text x="36.1" y="120.6">5</text>
<text x="100.3" y="124.4">11</text>
<text x="121.2" y="124.4">9</text>
<text x="206.3" y="121.9">8</text>
<text x="219" y="121.9">7</text>
<text x="260.3" y="120.6">10</text>
<text x="260.3" y="123.2">11</text>
<text x="260.3" y="125.7">12</text>
<text x="281.2" y="120.6">9</text>
<text x="100.3" y="127">10</text>
<text x="260.3" y="128.2">13</text>
<text x="54.5" y="132.1">3</text>
<text x="66" y="132.1">4</text>
<text x="100.3" y="134.6">15</text>
<text x="100.9" y="132.1">1</text>
<text x="260.3" y="133.3">15</text>
<text x="52.3" y="140.9">4</text>
<text x="63.4" y="143.5">6</text>
<text x="70" y="143.5">9</text>
<text x="111.7" y="140.4" transform="rotate(-90 111.7 140.4)">8</text>
<text x="260.9" y="140.9">2</text>
<text x="52.3" y="146">5</text>
<text x="69.4" y="148.6">10</text>
<text x="81.2" y="146">8</text>
<text x="271.8" y="146.8" transform="rotate(-90 271.8 146.8)">8</text>
<text x="206.3" y="152.4">2</text>
<text x="219" y="152.4">1</text>
<text x="206.3" y="156.2">4</text>
<text x="206.3" y="160">6</text>
<text x="219" y="156.2">3</text>
<text x="219" y="160">5</text>
<text x="260.9" y="161.3">6</text>
<text x="271.8" y="157.5" transform="rotate(-90 271.8 157.5)">16</text>
<text x="281.2" y="161.3">7</text>
<text x="206.3" y="163.8">8</text>
<text x="219" y="163.8">7</text>
<text x="260.9" y="166.3">4</text>
<text x="260.9" y="163.8">5</text>
<text x="260.9" y="174">1</text>
<text x="260.9" y="168.9">3</text>
<text x="260.3" y="179">10</text>
<text x="281.2" y="179">9</text>
<text x="260.3" y="181.6">11</text>
<text x="260.3" y="184.1">12</text>
<text x="260.3" y="186.7">13</text>
<text x="260.3" y="191.7">15</text>
<text x="206.3" y="194.3">2</text>
<text x="219" y="194.3">1</text>
<text x="206.3" y="198.1">4</text>
<text x="206.3" y="201.9">6</text>
<text x="219" y="198.1">3</text>
<text x="219" y="201.9">5</text>
<text x="206.3" y="205.7">8</text>
<text x="219" y="205.7">7</text>
<text x="271.8" y="205.2" transform="rotate(-90 271.8 205.2)">8</text>
<text x="271.8" y="215.9" transform="rotate(-90 271.8 215.9)">16</text>
<text x="260.9" y="219.7">6</text>
<text x="281.2" y="219.7">7</text>
<text x="260.9" y="227.3">3</text>
<text x="260.9" y="224.8">4</text>
<text x="260.9" y="222.2">5</text>
<text x="206.3" y="233.7">2</text>
<text x="219" y="233.7">1</text>
<text x="260.9" y="232.4">1</text>
<text x="206.3" y="237.5">4</text>
<text x="219" y="237.5">3</text>
<text x="281.2" y="237.5">9</text>
<text x="206.3" y="241.3">6</text>
<text x="206.3" y="245.1">8</text>
<text x="219" y="241.3">5</text>
<text x="219" y="245.1">7</text>
<text x="260.3" y="240">11</text>
<text x="260.3" y="242.5">12</text>
<text x="260.3" y="245.1">13</text>
<text x="260.3" y="250.2">15</text>
<text x="222.2" y="257.8">1</text>
<text x="233.6" y="257.8">2</text>
<text x="271.8" y="263.6" transform="rotate(-90 271.8 263.6)">8</text>
</g>
<g font-size="1.3" fill="#000084">
<text x="308" y="42.9">DB[7..0]</text>
<text x="144.3" y="49.4">DB[7..0]</text>
</g>
<g font-size="1.3" fill="#725600">
<text x="185" y="54.3">1P_RIGHT</text>
<text x="185" y="58.1">2P_RIGHT</text>
<text x="250.9" y="59.4">MOE</text>
<text x="184.7" y="61.9">1P_BTN_1</text>
<text x="184.7" y="65.7">2P_BTN_1</text>
<text x="89.8" y="102.6">CPUEN</text>
<text x="184.7" y="111.5">1P_BTN_2</text>
<text x="184.7" y="119.1">1P_BTN_3</text>
<text x="184.7" y="115.3">2P_BTN_2</text>
<text x="184.7" y="122.9">2P_BTN_3</text>
<text x="89.9" y="135.6">ZOE</text>
<text x="22.3" y="139.4">MAIN_A0</text>
<text x="40.7" y="141.9">OBJSE</text>
<text x="68.8" y="138.1">OBCE</text>
<text x="60.6" y="149.6">DS</text>
<text x="87.8" y="147">WR</text>
<text x="185.1" y="153.4">1P_DOWN</text>
<text x="185.1" y="157.2">2P_DOWN</text>
<text x="186.2" y="161">1P_LEFT</text>
<text x="186.2" y="164.8">2P_LEFT</text>
<text x="185.4" y="195.3">NMI</text>
<text x="184.5" y="199.1">TEST</text>
<text x="184.7" y="202.9">COIN_1</text>
<text x="184.7" y="206.7">COIN_2</text>
<text x="183.7" y="234.7">1P_START</text>
<text x="183.7" y="238.5">2P_START</text>
<text x="186.6" y="242.3">1P_UP</text>
<text x="186.6" y="246.1">2P_UP</text>
<text x="209" y="258.8">MAIN_A1</text>
</g>
<g font-size=".5" fill="#840000">
<text x="212.5" y="65.6" transform="rotate(-90 212.5 65.6)">INPUT FILTER RC</text>
<text x="212.5" y="122.7" transform="rotate(-90 212.5 122.7)">INPUT FILTER RC</text>
<text x="212.5" y="164.6" transform="rotate(-90 212.5 164.6)">INPUT FILTER RC</text>
<text x="212.5" y="206.6" transform="rotate(-90 212.5 206.6)">INPUT FILTER RC</text>
<text x="212.5" y="245.9" transform="rotate(-90 212.5 245.9)">INPUT FILTER RC</text>
</g>
<g font-size=".4" fill="#840000">
<text x="213.2" y="53">VCC</text>
<text x="210.2" y="55.4">3.3k</text>
<text x="212.2" y="54.9">350nF</text>
<text x="212.6" y="57.3">220</text>
<text x="214.4" y="58.3">VSS</text>
<text x="210.2" y="112.6">3.3k</text>
<text x="212.2" y="112.1">350nF</text>
<text x="213.2" y="110.1">VCC</text>
<text x="212.6" y="114.5">220</text>
<text x="214.4" y="115.5">VSS</text>
<text x="210.2" y="154.5">3.3k</text>
<text x="212.2" y="154">350nF</text>
<text x="213.2" y="152.1">VCC</text>
<text x="212.6" y="156.4">220</text>
<text x="214.4" y="157.4">VSS</text>
<text x="210.2" y="196.4">3.3k</text>
<text x="212.2" y="195.9">350nF</text>
<text x="213.2" y="194">VCC</text>
<text x="212.6" y="198.3">220</text>
<text x="214.4" y="199.3">VSS</text>
<text x="213.2" y="233.3">VCC</text>
<text x="210.2" y="235.7">3.3k</text>
<text x="212.2" y="235.2">350nF</text>
<text x="212.6" y="237.7">220</text>
<text x="214.4" y="238.7">VSS</text>
</g>
</svg>
